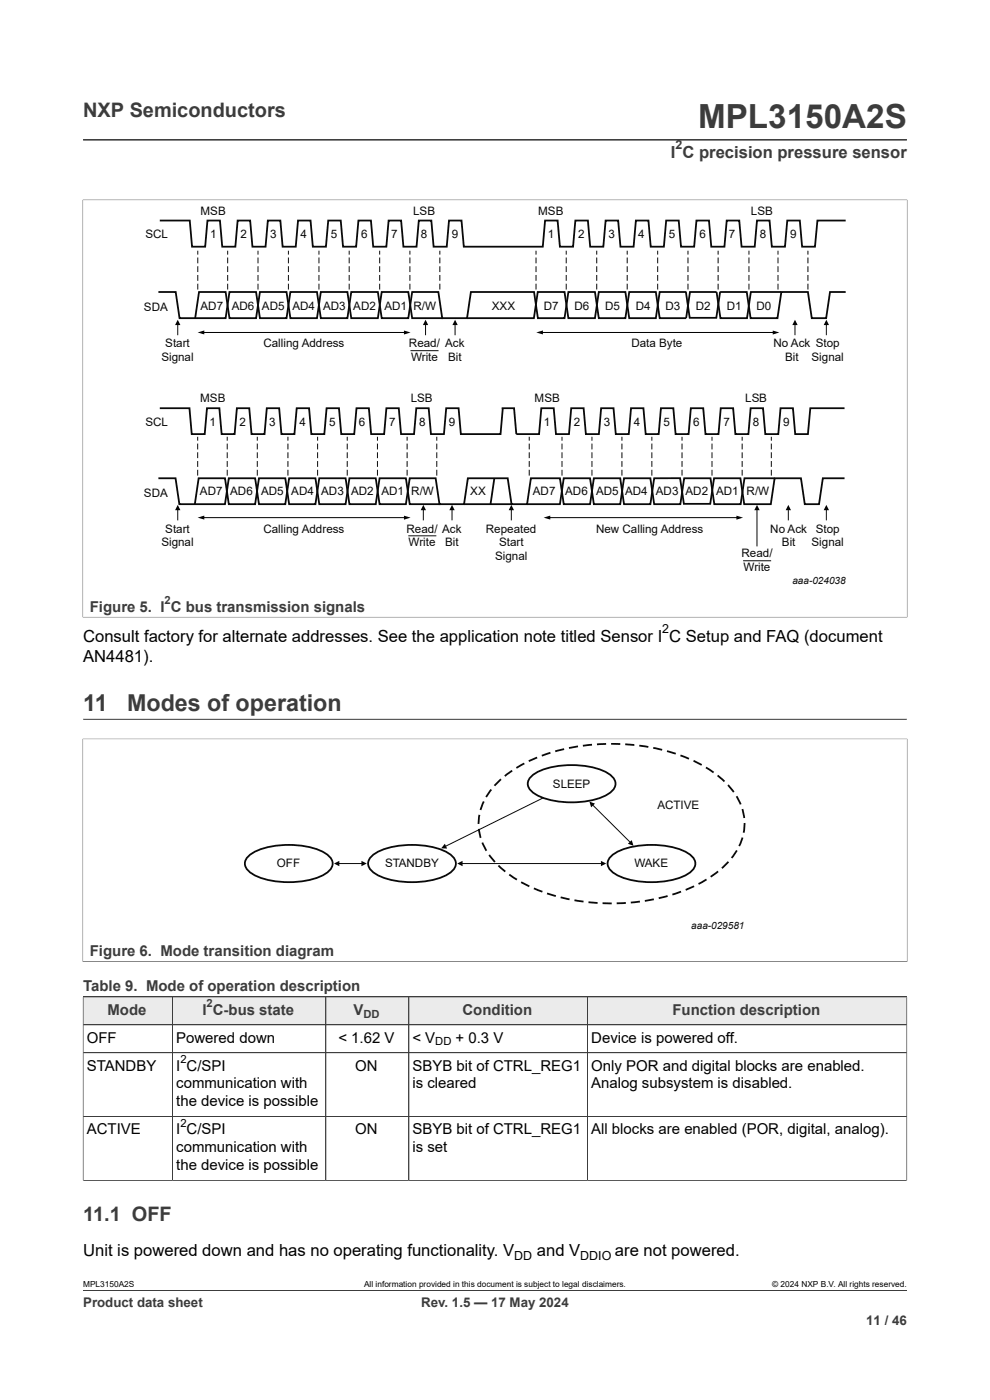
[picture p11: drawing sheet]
<svg xmlns="http://www.w3.org/2000/svg" width="210mm" height="297mm" viewBox="0 0 210 297" stroke-linecap="round" stroke-linejoin="round" font-family="sans-serif">
<path d="M17.6 29.7h174.8M17.5 42.4h175M17.6 42.3v88.7M192.4 42.3v88.7M17.5 130.9h175M17.5 156.8h175M17.6 156.7v47.4M17.6 152.6h174.8M192.4 156.7v47.4M17.5 204h175M17.6 211.5h174.8" fill="none" stroke="#3c3c3c" stroke-width=".21"/>
<g fill="none" stroke="#090909" stroke-width=".38">
<path d="M33.9 46.8h6.4l.4 5.5h2.8l.5-5.5h2.7l.4 5.5h2.8l.5-5.5h2.7l.4 5.5h2.8l.5-5.5h2.7l.4 5.5h2.8l.5-5.5h2.7l.5 5.5h2.7l.5-5.5h2.7l.5 5.5h2.7l.5-5.5h2.7l.5 5.5h2.8l.4-5.5h2.7l.5 5.5h2.8l.4-5.5h2.7l.5 5.5h2.8l.4-5.5h2.7l.5 5.5h16.7l.5-5.5h2.7l.5 5.5h2.8l.4-5.5h2.7l.5 5.5h2.8l.5-5.5h2.6l.5 5.5h2.8l.5-5.5h2.6l.5 5.5h2.8l.5-5.5h2.7l.5 5.5h2.7l.5-5.5h2.7l.5 5.5h2.8l.4-5.5h2.7l.5 5.5h2.8l.5-5.5h2.6l.5 5.5h2.8l.5-5.5h2.7l.4 5.5h2.8l.5-5.5h6M33.6 62h3.7l.8 5.5h9.8l.8-5.5h5.6l.8 5.5h5.7l.8-5.5h5.6l.9 5.5h5.6l.8-5.5h5.7l.8 5.5h5.6l.8-5.5h5.6l.8 5.5h5.3l.8-5.5h13.4l.8 5.5h5.6l.9-5.5h5.6l.8 5.5h5.7l.8-5.5h5.6l.8 5.5h5.6l.9-5.5h5.6l.8 5.5h5.7l.8-5.5h6.4M41.4 67.5l.8-5.5h5.7l.8 5.5h5.6l.8-5.5h5.7l.8 5.5h5.6l.9-5.5h5.6l.8 5.5h5.7l.8-5.5h5.6l.8 5.5h6.6M145.5 61.9l.8 5.5h5.6l.9-5.5M145.5 62h-5.6l-.8 5.5h-5.6l-.8-5.5h-5.7l-.8 5.5h-5.6l-.9-5.5h-5.6l-.8 5.5h-14.2M152.8 62h5.6l.8 5.5h5.7l.8-5.5h5.7l.8 5.5h3l.9-5.5h3.3M33.9 86.6h6.3l.5 5.5h2.7l.5-5.5h2.6l.5 5.5h2.8l.4-5.5h2.7l.5 5.5h2.7l.5-5.5h2.6l.5 5.5h2.8l.4-5.5h2.7l.4 5.5h2.8l.5-5.5h2.6l.5 5.5h2.7l.5-5.5h2.6l.5 5.5h2.8l.5-5.5h2.6l.5 5.5h2.7l.5-5.5h2.6l.5 5.5h2.8l.4-5.5h2.7l.5 5.5h8.4l.5-5.5M106.4 86.6h2.6l.5 5.5h4.8l.5-5.5h2.7l.4 5.5h2.8l.5-5.5h2.6l.5 5.5h2.7l.5-5.5h2.6l.5 5.5h2.8l.5-5.5h2.6l.5 5.5h2.7l.5-5.5h2.6l.5 5.5h2.8l.4-5.5h2.7l.4 5.5h2.8l.5-5.5h2.6l.5 5.5h2.8l.4-5.5h2.7l.4 5.5h2.8l.5-5.5h2.6l.5 5.5h2.7l.5-5.5h7.2M33.6 101.5h3.6l.8 5.5h9.7l.8-5.5h5.6l.8 5.5h5.6l.8-5.5h5.6l.8 5.5h5.6l.8-5.5h5.6l.8 5.5h5.6l.8-5.5h5.5l.8 5.5h5.2l.8-5.5h8.5l.8 5.5h3.3l.8-5.5h6.2l.8 5.5h5.6l.8-5.5h5.6l.8 5.5h5.6l.8-5.5 5.5-.1 .8 5.5h5.6l.8-5.4h5.6l.8 5.5h5.6l.8-5.5h5.6l.8 5.5h3l.8-5.5h4.6M41.3 107l.8-5.5h5.6l.8 5.5h5.6l.8-5.5h5.6l.8 5.5h5.6l.8-5.5h5.6l.8 5.5h5.6l.8-5.5h5.6l.8 5.5h6.5M98.4 107h10.1M104.9 101.5l-.8 5.5"/>
<path d="M164.3 101.5h-6.4l-.8 5.5h-5.6l-.8-5.5h-5.6l-.8 5.5h-5.5l-.8-5.5h-5.6l-.8 5.5h-5.6l-.8-5.5h-5.6l-.8 5.5h-7M116.8 159.7l-1.9 .6M119.7 158.9l-1.9 .5M122.6 158.3l-1.9 .4M125.6 158l-2 .2M128.6 157.8l-2 .1M129.6 157.8h2M132.6 157.9l2 .1M135.6 158.2l1.9 .3M138.6 158.7l1.9 .4M141.5 159.3l1.8 .6M101.6 175.8l.4 1.9"/>
<path d="M101.7 172.9l-.2 1.9M102.3 178.7l.9 1.8M102.6 170l-.7 1.8M104.2 167.5l-1.1 1.6M106.3 165.3l-1.4 1.4M108.6 163.5l-1.5 1.1M111.2 162l-1.7 .9M112.8 164.6a13.5 13.5 0 0 1 8.5-2.3 13.5 13.5 0 0 1 8.4 2.3 2.04 2.04 0 0 1 0 3.3 13.5 13.5 0 0 1-8.4 2.3 13.5 13.5 0 0 1-8.5-2.3 2.04 2.04 0 0 1 0-3.3zM113.9 160.7l-1.7 .8M144.3 160.3l1.8 .7M147.1 161.4l1.7 .9M149.7 162.8l1.7 1.1"/>
<path d="M152.2 164.5l1.5 1.3M154.4 166.5l1.2 1.5M156.2 168.9l.9 1.7M157.5 171.6l.4 1.9M157.5 177.7l-.7 1.8M157.9 174.6l-.2 2.1M52.8 181.5a13.5 13.5 0 0 1 8.5-2.3 13.5 13.5 0 0 1 8.4 2.3 2.04 2.04 0 0 1 0 3.4 13.5 13.5 0 0 1-8.4 2.2 13.5 13.5 0 0 1-8.5-2.2 2.04 2.04 0 0 1 0-3.4zM78.9 181.5a13.5 13.5 0 0 1 8.5-2.3 13.5 13.5 0 0 1 8.4 2.3 2.04 2.04 0 0 1 0 3.4 13.5 13.5 0 0 1-8.4 2.2 13.5 13.5 0 0 1-8.5-2.2 2.04 2.04 0 0 1 0-3.4zM103.8 181.4l1.2 1.5M105.7 183.6l1.5 1.3M108 185.5l1.6 1.1M110.6 187.2l1.7 .8"/>
<path d="M113.2 188.5l1.9 .7M116 189.5l1.9 .6M118.9 190.4l1.9 .4M121.9 191l1.9 .3M124.8 191.4l2 .2M127.8 191.6l2 .1M129.7 181.5a13.5 13.5 0 0 1 8.5-2.3 13.5 13.5 0 0 1 8.4 2.3 2.04 2.04 0 0 1 0 3.4 13.5 13.5 0 0 1-8.4 2.2 13.5 13.5 0 0 1-8.5-2.2 2.04 2.04 0 0 1 0-3.4zM132.8 191.6h-2M135.7 191.3l-1.9 .2M138.7 190.8l-1.9 .3M141.6 190.1l-1.9 .5M144.5 189.2l-1.9 .6"/>
<path d="M147.2 188l-1.7 .8M149.9 186.6l-1.7 .9M152.3 184.9l-1.5 1.1M154.5 182.8l-1.4 1.4M156.3 180.4l-1.1 1.6"/>
</g>
<g fill="none" stroke="#090909" stroke-width=".21">
<path d="M42 53.2v.8M42 54.6v1.3M42 56.5v1.2M42 58.3v1.3M48.3 53.2v.8M48.3 54.6v1.3M48.3 56.5v1.2M48.3 58.3v1.3M54.7 53.2v.8M54.7 54.6v1.3M54.7 56.5v1.2M54.7 58.3v1.3"/>
<path d="M61.2 53.2v.8M61.2 54.6v1.3M61.2 56.5v1.2M61.2 58.3v1.3M67.7 53.2v.8M67.7 54.6v1.3M67.7 56.5v1.2M67.7 58.3v1.3M74.1 53.2v.8M74.1 54.6v1.3M74.1 56.5v1.2M74.1 58.3v1.3"/>
<path d="M80.5 53.2v.8M80.5 54.6v1.3M80.5 56.5v1.2M80.5 58.3v1.3M86.9 53.2v.8M86.9 54.6v1.3M86.9 56.5v1.2M86.9 58.3v1.3M93.3 53.2v.8M93.3 54.6v1.3M93.3 56.5v1.2M93.3 58.3v1.3"/>
<path d="M113.7 53.2v.8M113.7 54.6v1.3M113.7 56.5v1.2M113.7 58.3v1.3M120.1 53.2v.8M120.1 54.6v1.3M120.1 56.5v1.2M120.1 58.3v1.3M126.6 53.2v.8M126.6 54.6v1.3M126.6 56.5v1.2M126.6 58.3v1.3"/>
<path d="M133 53.2v.8M133 54.6v1.3M133 56.5v1.2M133 58.3v1.3M139.5 53.2v.8M139.5 54.6v1.3M139.5 56.5v1.2M139.5 58.3v1.3M145.9 53.2v.8M145.9 54.6v1.3M145.9 56.5v1.2M145.9 58.3v1.3"/>
<path d="M152.3 53.2v.8M152.3 54.6v1.3M152.3 56.5v1.2M152.3 58.3v1.3M158.9 53.2v.8M158.9 54.6v1.3M158.9 56.5v1.2M158.9 58.3v1.3M165 53.2v.8M165 54.6v1.3M165 56.5v1.2M165 58.3v1.3"/>
<path d="M171.4 53.2v.8M171.4 54.6v1.3M171.4 56.5v1.2M171.4 58.3v1.3M37.7 68.5v2.5M42 60.2v1.2M48.3 60.2v1.2M54.7 60.2v1.2M61.2 60.2v1.2M67.7 60.2v1.2M74.1 60.2v1.2M80.5 60.2v1.2"/>
<path d="M86.9 60.2v1.2M87.2 74.4h5.7M90.3 68.5v2.5M93.3 60.2v1.2M96.5 68.5v2.5M113.7 60.2v1.2M120.1 60.2v1.2M126.6 60.2v1.2M133 60.2v1.2M139.5 60.2v1.2M145.9 60.2v1.2M152.3 60.2v1.2"/>
<path d="M158.9 60.2v1.2M165 60.2v1.2M168.6 68.5v2.5M171.4 60.2v1.2M175.3 68.5v2.5M41.9 92.7v.8M41.9 94.1v1.2M41.9 96v1.2M41.9 97.8v1.2M41.9 99.7v1.2M48.2 92.7v.8M48.2 94.1v1.2"/>
<path d="M48.2 96v1.2M48.2 97.8v1.2M48.2 99.7v1.2M54.6 92.7v.8M54.6 94.1v1.2M54.6 96v1.2M54.6 97.8v1.2M54.6 99.7v1.2M61.1 92.7v.8M61.1 94.1v1.2M61.1 96v1.2M61.1 97.8v1.2"/>
<path d="M61.1 99.7v1.2M67.4 92.7v.8M67.4 94.1v1.2M67.4 96v1.2M67.4 97.8v1.2M67.4 99.7v1.2M73.7 92.7v.8M73.7 94.1v1.2M73.7 96v1.2M73.7 97.8v1.2M73.7 99.7v1.2M80.1 92.7v.8"/>
<path d="M80.1 94.1v1.2M80.1 96v1.2M80.1 97.8v1.2M80.1 99.7v1.2M86.4 92.7v.8M86.4 94.1v1.2M86.4 96v1.2M86.4 97.8v1.2M86.4 99.7v1.2M92.6 92.7v.8M92.6 94.1v1.2M92.6 96v1.2"/>
<path d="M92.6 97.8v1.2M92.6 99.7v1.2M112.3 92.7v.8M112.3 94.1v1.2M112.3 96v1.2M112.3 97.8v1.2M112.3 99.7v1.2M119.2 92.7v.8M119.2 94.1v1.2M119.2 96v1.2M119.2 97.8v1.2M119.2 99.7v1.2"/>
<path d="M125.6 92.7v.8M125.6 94.1v1.2M125.6 96v1.2M125.6 97.8v1.2M125.6 99.7v1.2M131.9 92.7v.8M131.9 94.1v1.2M131.9 96v1.2M131.9 97.8v1.2M131.9 99.7v1.2M138.3 92.7v.8M138.3 94.1v1.2"/>
<path d="M138.3 96v1.2M138.3 97.8v1.2M138.3 99.7v1.2M144.7 92.7v.8M144.7 94.1v1.2M144.7 96v1.2M144.7 97.8v1.2M144.7 99.7v1.2M151 92.7v.8M151 94.1v1.2M151 96v1.2M151 97.8v1.2"/>
<path d="M151 99.7v1.2M157.4 92.7v.8M157.4 94.1v1.2M157.4 96v1.2M157.4 97.8v1.2M157.4 99.7v1.2M163.6 92.7v.8M163.6 94.1v1.2M163.6 96v1.2M163.6 97.8v1.2M163.6 99.7v1.2M37.7 107.8v2.5"/>
<path d="M86.7 113.7h5.7M89.8 107.8v2.5M95.9 107.8v2.5M108.5 107.8v2.5M157.7 119h5.8M160.6 107.8v8M167.2 107.8v2.5M175.3 107.8v2.5M115.2 169.3l-21 10.4M125.5 170.6l8.6 8.5M71.7 183.2h5.4M97.7 183.2h30"/>
</g>
<g fill="#000">
<path d="M37.7 67.8l.6 1.2h-1.2zM41.9 70.5l1.4-.4v.8zM85.7 70.1l1.4 .4-1.4 .5zM90.3 67.8l.5 1.2h-1.1zM96.5 67.8l.6 1.2h-1.1zM113.8 70.5l1.4-.4v.8zM163.9 70.1l1.4 .4-1.4 .5zM168.6 67.8l.6 1.2h-1.1zM175.3 67.8l.6 1.2h-1.2zM37.7 107.1l.6 1.1h-1.2zM41.9 109.8l1.4-.4v.8zM85.7 109.4l1.4 .4-1.4 .4z"/>
<path d="M89.8 107.1l.6 1.1h-1.2zM95.9 107.1l.5 1.1h-1.1zM108.5 107.1l.5 1.1h-1.1zM115.3 109.8l1.4-.4v.8zM156.2 109.4l1.4 .4-1.4 .4zM160.6 107.1l.5 1.1h-1.1zM167.2 107.1l.6 1.1h-1.1zM175.3 107.1l.6 1.1h-1.2zM94.4 179l.4 1h-1.2zM125 170.1l1.2 .4-.8 .8zM133.2 179l.8-.8 .4 1.2zM70.8 183.2l1.2-.6v1.2z"/>
<path d="M76.7 182.6l1.1 .6-1.1 .6zM97 183.2l1.1-.6v1.2zM127.5 182.6l1.1 .6-1.1 .6z"/>
</g>
<path d="M43.1 70.5h43M114.9 70.5h49.4M43.1 109.8h43M116.4 109.8h40.2" fill="none" stroke="#000" stroke-width=".21"/>
<path d="M17.7 211.5h18.8v5.8h-18.8z" fill="#ebebeb"/>
<path d="M17.6 211.5h19v5.9h-19z" fill="none" stroke="#3c3c3c" stroke-width=".21"/>
<path d="M36.7 211.5h32.3v5.8h-32.3z" fill="#ebebeb"/>
<path d="M36.6 211.5h32.5v5.9h-32.5z" fill="none" stroke="#3c3c3c" stroke-width=".21"/>
<path d="M69.2 211.5h17.4v5.8h-17.4z" fill="#ebebeb"/>
<path d="M69.1 211.5h17.6v5.9h-17.6z" fill="none" stroke="#3c3c3c" stroke-width=".21"/>
<path d="M86.8 211.5h37.8v5.8h-37.8z" fill="#ebebeb"/>
<path d="M86.7 211.5h37.9v5.9h-37.9z" fill="none" stroke="#3c3c3c" stroke-width=".21"/>
<path d="M124.7 211.5h67.6v5.8h-67.6z" fill="#ebebeb"/>
<path d="M17.6 217.4h174.8M17.6 211.5v39M17.6 211.5h174.8v39M36.6 211.5v38.9M69.1 211.5v38.9M86.7 211.5v38.9M124.6 211.5v38.9M17.6 223.3h174.8M192.4 236.9h-174.8M17.6 250.4h174.8M17.6 273.8h174.8" fill="none" stroke="#3c3c3c" stroke-width=".21"/>
<text font-size="7.1" fill="#3c3c3c" x="148.1" y="27.2">MPL3150A2S</text>
<g font-size="4.9" fill="#3c3c3c">
<text x="17.6" y="150.8">11</text>
<text x="27" y="150.8">Modes of operation</text>
</g>
<g font-size="4.2" fill="#3c3c3c">
<text x="17.6" y="24.8">NXP Semiconductors</text>
<text x="17.6" y="259">11.1 OFF</text>
</g>
<text font-size="3.5" fill="#3c3c3c" x="142.3" y="33.5">I C precision pressure sensor</text>
<g font-size="3.5">
<text x="17.6" y="136.1">Consult factory for alternate addresses. See the application note titled Sensor I C Setup and FAQ (document</text>
<text x="17.6" y="140.4">AN4481).</text>
<text x="17.6" y="266.5">Unit is powered down and has no operating functionality. V</text>
<text x="113.9" y="266.5">and V</text>
<text x="130.4" y="266.5">are not powered.</text>
</g>
<g font-size="3.2" fill="#3c3c3c">
<text x="19" y="129.8">Figure 5. I C bus transmission signals</text>
<text x="19" y="202.8">Figure 6. Mode transition diagram</text>
<text x="17.6" y="210.3">Table 9. Mode of operation description</text>
<text x="22.8" y="215.2">Mode</text>
<text x="42.9" y="215.2">I C-bus state</text>
<text x="75" y="215.2">V</text>
<text x="98.1" y="215.2">Condition</text>
<text x="142.6" y="215.2">Function description</text>
</g>
<g font-size="3.2">
<text x="18.4" y="221.2">OFF</text>
<text x="37.4" y="221.2">Powered down</text>
<text x="71.8" y="221.2">&lt; 1.62 V</text>
<text x="87.5" y="221.2">&lt; V</text>
<text x="96.7" y="221.2">+ 0.3 V</text>
<text x="125.4" y="221.2">Device is powered off.</text>
<text x="18.4" y="227.1">STANDBY</text>
<text x="37.4" y="227.1">I C/SPI</text>
<text x="75.4" y="227.1">ON</text>
<text x="87.5" y="227.1">SBYB bit of CTRL_REG1</text>
<text x="125.4" y="227.1">Only POR and digital blocks are enabled.</text>
<text x="37.4" y="230.9">communication with</text>
<text x="87.5" y="230.9">is cleared</text>
<text x="125.4" y="230.9">Analog subsystem is disabled.</text>
<text x="37.4" y="234.7">the device is possible</text>
<text x="18.4" y="240.6">ACTIVE</text>
<text x="37.4" y="240.6">I C/SPI</text>
<text x="37.4" y="244.5">communication with</text>
<text x="75.4" y="240.6">ON</text>
<text x="87.5" y="240.6">SBYB bit of CTRL_REG1</text>
<text x="87.5" y="244.5">is set</text>
<text x="125.4" y="240.6">All blocks are enabled (POR, digital, analog).</text>
<text x="37.4" y="248.3">the device is possible</text>
</g>
<g font-size="2.8" fill="#3c3c3c">
<text x="17.6" y="277.3">Product data sheet</text>
<text x="89.3" y="277.3">Rev. 1.5 — 17 May 2024</text>
<text x="183.7" y="281">11 / 46</text>
</g>
<text font-size="2.6" fill="#3c3c3c" x="143.3" y="31.6">2</text>
<g font-size="2.6">
<text x="140.5" y="134.3">2</text>
<text x="109.1" y="267.2">DD</text>
<text x="123.1" y="267.2">DDIO</text>
</g>
<g font-size="2.5" fill="#090909">
<text x="42.5" y="45.5">MSB</text>
<text x="87.6" y="45.5">LSB</text>
<text x="114.2" y="45.5">MSB</text>
<text x="159.3" y="45.5">LSB</text>
<text x="30.9" y="50.5">SCL</text>
<text x="44.6" y="50.5">1</text>
<text x="51" y="50.5">2</text>
<text x="57.3" y="50.5">3</text>
<text x="63.8" y="50.5">4</text>
<text x="70.2" y="50.5">5</text>
<text x="76.6" y="50.5">6</text>
<text x="83" y="50.5">7</text>
<text x="89.3" y="50.5">8</text>
<text x="95.8" y="50.5">9</text>
<text x="116.2" y="50.5">1</text>
<text x="122.6" y="50.5">2</text>
<text x="129.1" y="50.5">3</text>
<text x="135.4" y="50.5">4</text>
<text x="141.9" y="50.5">5</text>
<text x="148.4" y="50.5">6</text>
<text x="154.6" y="50.5">7</text>
<text x="161.2" y="50.5">8</text>
<text x="167.6" y="50.5">9</text>
<text x="30.5" y="65.9">SDA</text>
<text x="42.5" y="65.7">AD7</text>
<text x="49.2" y="65.7">AD6 AD5 AD4 AD3 AD2</text>
<text x="81.5" y="65.7">AD1 R/W</text>
<text x="104.3" y="65.7">XXX</text>
<text x="115.4" y="65.7">D7</text>
<text x="121.9" y="65.7">D6</text>
<text x="128.3" y="65.7">D5</text>
<text x="134.9" y="65.7">D4</text>
<text x="141.2" y="65.7">D3</text>
<text x="147.6" y="65.7">D2</text>
<text x="154.2" y="65.7">D1</text>
<text x="160.5" y="65.7">D0</text>
<text x="34.2" y="76.6">Signal</text>
<text x="35.1" y="73.7">Start</text>
<text x="55.9" y="73.7">Calling Address</text>
<text x="86.7" y="73.7">Read/ Ack</text>
<text x="87.2" y="76.6">Write</text>
<text x="95.1" y="76.6">Bit</text>
<text x="133.9" y="73.7">Data Byte</text>
<text x="164.1" y="73.7">No Ack Stop</text>
<text x="166.6" y="76.6">Bit</text>
<text x="172.2" y="76.6">Signal</text>
<text x="42.5" y="85.3">MSB</text>
<text x="87.1" y="85.3">LSB</text>
<text x="113.4" y="85.3">MSB</text>
<text x="158.1" y="85.3">LSB</text>
<text x="30.9" y="90.4">SCL</text>
<text x="44.5" y="90.4">1</text>
<text x="50.8" y="90.4">2</text>
<text x="57.1" y="90.4">3</text>
<text x="63.5" y="90.4">4</text>
<text x="69.8" y="90.4">5</text>
<text x="76.1" y="90.4">6</text>
<text x="82.6" y="90.4">7</text>
<text x="88.9" y="90.4">8</text>
<text x="95.2" y="90.4">9</text>
<text x="115.4" y="90.4">1</text>
<text x="121.7" y="90.4">2</text>
<text x="128.1" y="90.4">3</text>
<text x="134.4" y="90.4">4</text>
<text x="140.7" y="90.4">5</text>
<text x="147.1" y="90.4">6</text>
<text x="153.5" y="90.4">7</text>
<text x="159.7" y="90.4">8</text>
<text x="166.1" y="90.4">9</text>
<text x="30.5" y="105.4">SDA</text>
<text x="42.4" y="105.1">AD7 AD6</text>
<text x="55.4" y="105.1">AD5 AD4 AD3 AD2 AD1 R/W</text>
<text x="99.8" y="105.1">XX</text>
<text x="113" y="105.1">AD7</text>
<text x="119.9" y="105.1">AD6</text>
<text x="126.4" y="105.1">AD5 AD4</text>
<text x="139.1" y="105.1">AD3 AD2 AD1 R/W</text>
<text x="35.1" y="113">Start</text>
<text x="55.9" y="113">Calling Address</text>
<text x="86.2" y="113">Read/ Ack</text>
<text x="103.1" y="113">Repeated</text>
<text x="126.4" y="113">New Calling Address</text>
<text x="163.4" y="113">No Ack</text>
<text x="173" y="113">Stop</text>
<text x="34.2" y="115.9">Signal</text>
<text x="86.7" y="115.9">Write</text>
<text x="94.4" y="115.9">Bit</text>
<text x="105" y="118.9">Signal</text>
<text x="105.9" y="115.9">Start</text>
<text x="157.3" y="118.2">Read/</text>
<text x="165.9" y="115.9">Bit</text>
<text x="172.2" y="115.9">Signal</text>
<text x="157.7" y="121.2">Write</text>
<text x="117.3" y="167.1">SLEEP</text>
<text x="139.5" y="171.7">ACTIVE</text>
<text x="58.7" y="184">OFF</text>
<text x="81.7" y="184">STANDBY</text>
<text x="134.6" y="184">WAKE</text>
</g>
<g font-size="2.4" fill="#3c3c3c">
<text x="34.9" y="128.1">2</text>
<text x="43.8" y="213.6">2</text>
<text x="77.1" y="215.9">DD</text>
</g>
<g font-size="2.4">
<text x="92.3" y="221.8">DD</text>
<text x="38.3" y="225.5">2</text>
<text x="38.3" y="239">2</text>
</g>
<g font-size="2.1" fill="#090909">
<text x="168.1" y="124">aaa-024038</text>
<text x="146.6" y="197">aaa-029581</text>
</g>
<g font-size="1.8">
<text x="17.6" y="273.1">MPL3150A2S</text>
<text x="77.2" y="273.1">All information provided in this document is subject to legal disclaimers.</text>
<text x="163.8" y="273.1">© 2024 NXP B.V. All rights reserved.</text>
</g>
</svg>
